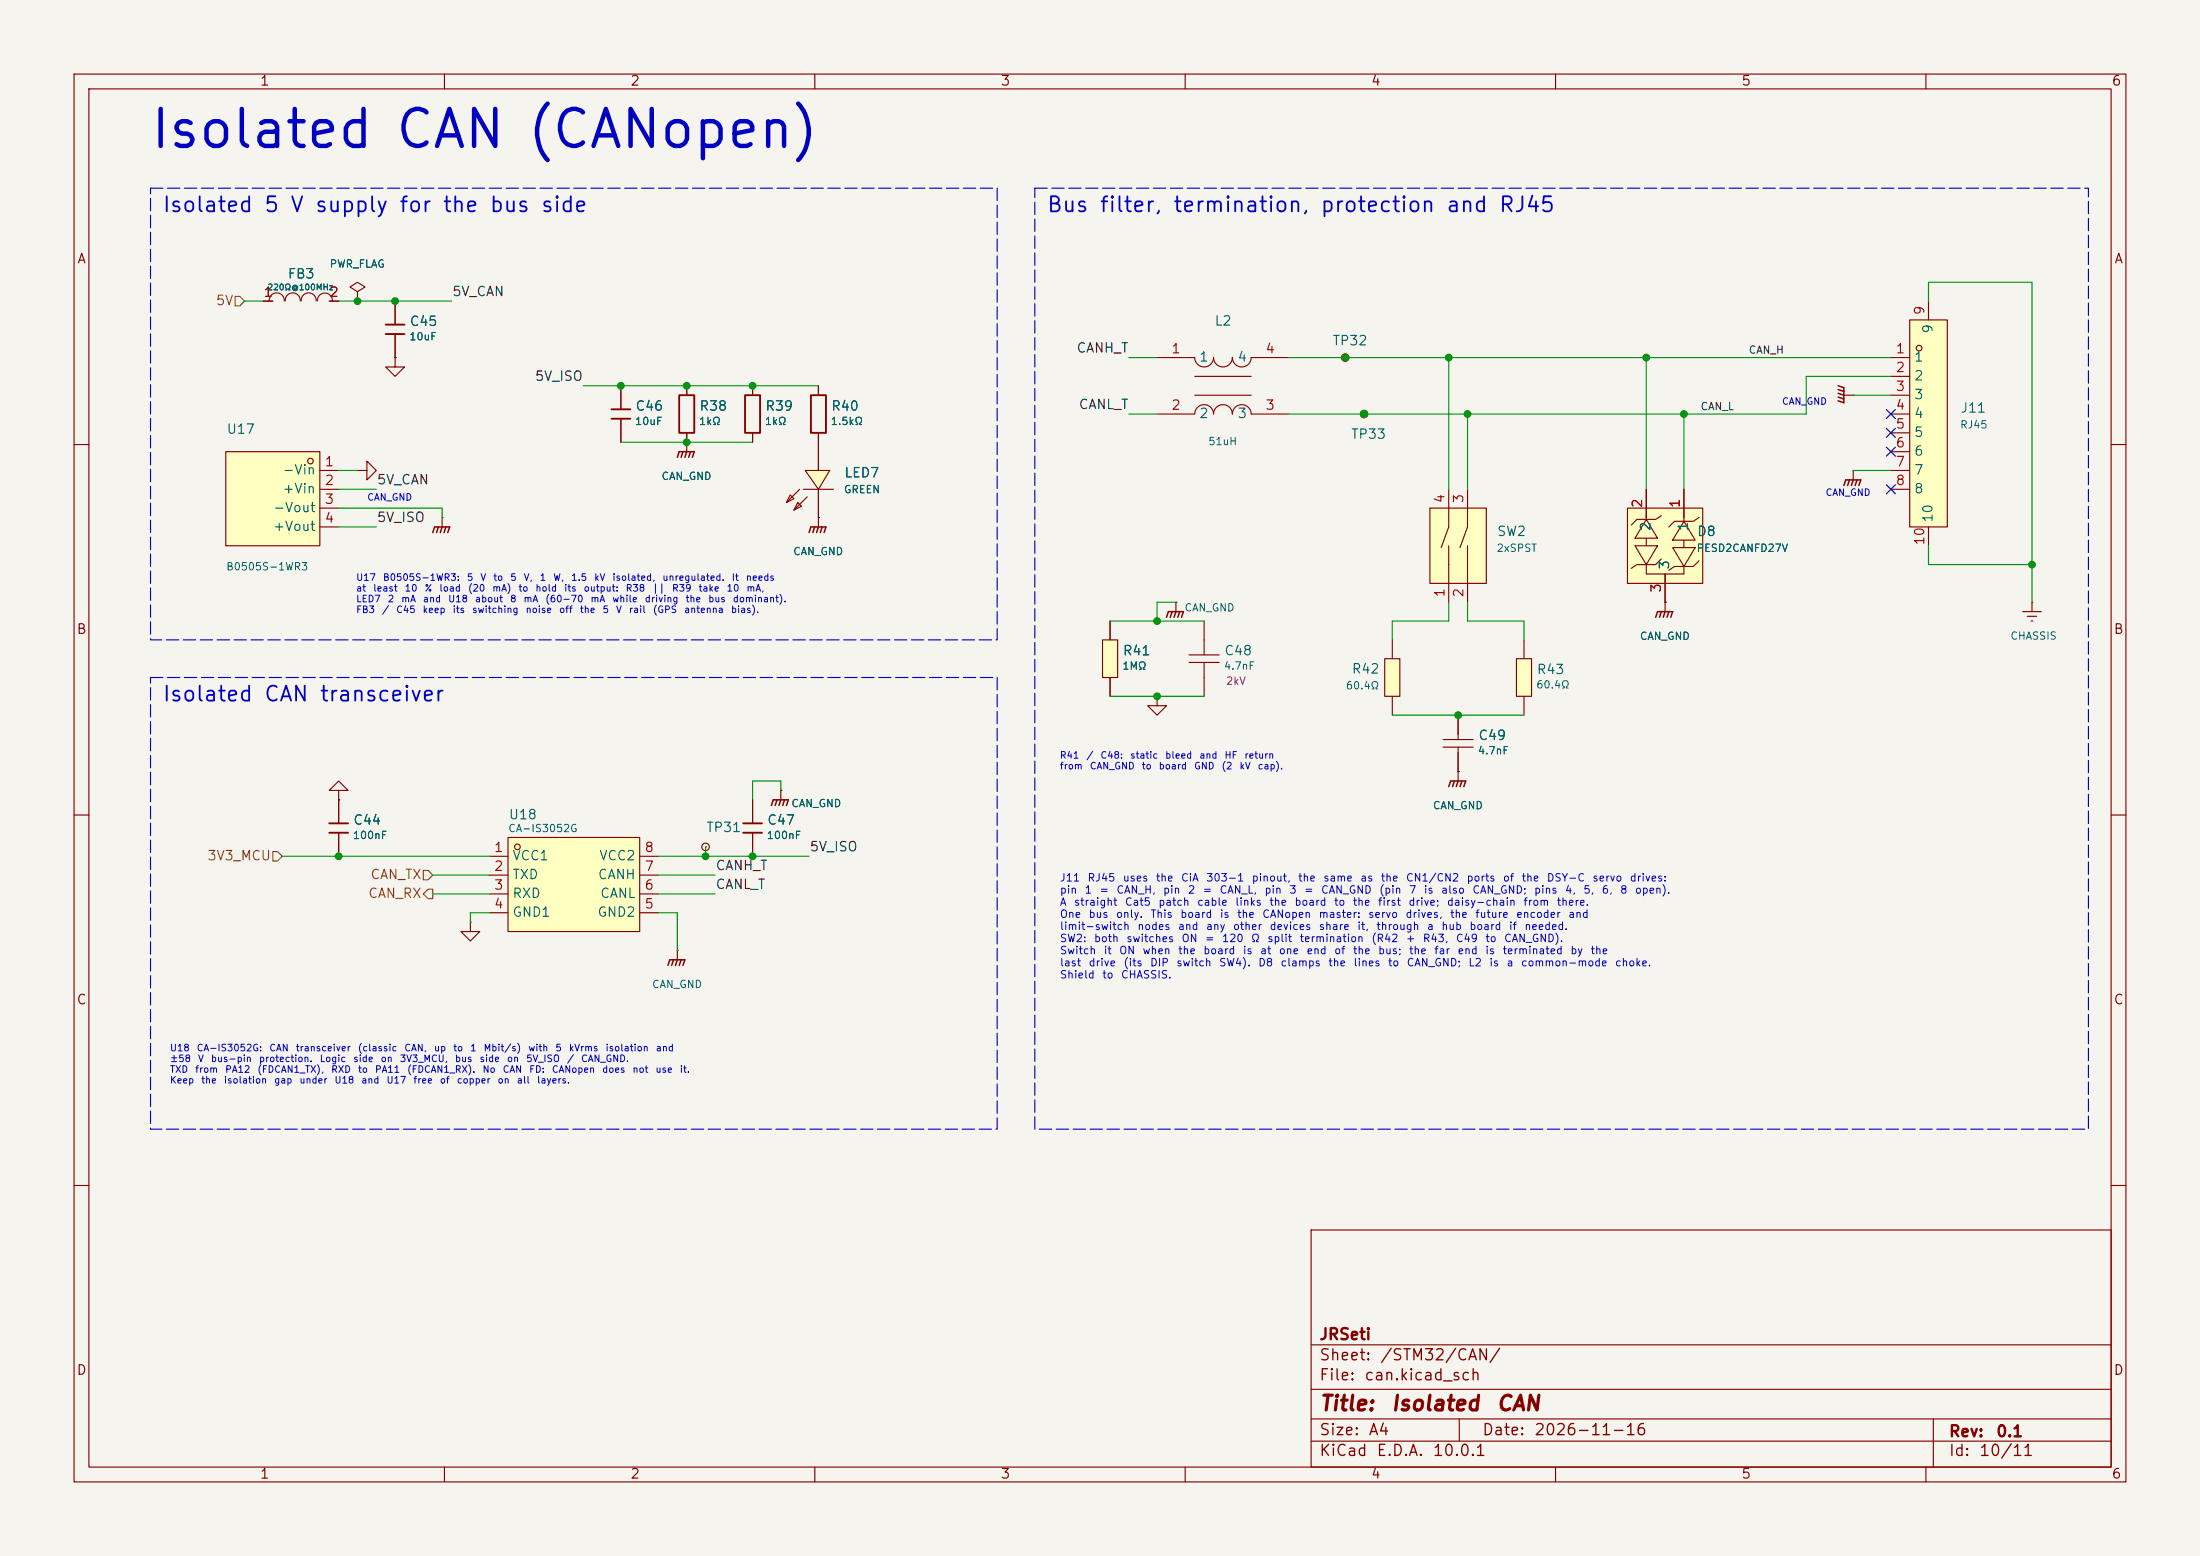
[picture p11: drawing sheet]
<svg xmlns="http://www.w3.org/2000/svg" width="297mm" height="210mm" viewBox="0 0 297 210" stroke-linecap="round" stroke-linejoin="round" font-family="sans-serif">
<path d="M0 0h297v210h-297z" fill="#f5f4ef" stroke="#f5f4ef" stroke-width=".14"/>
<g fill="none" stroke="#840000" stroke-width=".15">
<path d="M10 10h277v190h-277zM12 12h273v186h-273zM60 10v2M110 10v2M160 10v2M210 10v2M260 10v2M10 60h2M285 60h2M10 110h2M285 110h2M10 160h2"/>
<path d="M177 166h108v32h-108zM285 160h2M60 198v2M110 198v2M160 198v2M177 194.5h108M177 191.5h108M177 187.5h108M177 181.5h108M197 191.5v3M210 198v2M260 198v2"/>
<path d="M261 191.5v6.5"/>
</g>
<path d="M30.5 61h12.7v12.7h-12.7z" fill="#ffffc2"/>
<g fill="none" stroke="#840000" stroke-width=".15">
<path d="M83.8 52.1v3.1M83.8 56.5v3.2M30.5 61h12.7v12.7h-12.7zM43.2 63.5h2.5M43.2 66h2.5M43.2 68.6h2.5M43.2 71.1h2.5"/>
<circle cx="41.9" cy="62.2" r=".38"/>
</g>
<path d="M82.5 55.2h2.6M82.5 56.5h2.6" fill="none" stroke="#840000" stroke-width=".25"/>
<path d="M257.8 43.2h5.1v27.9h-5.1z" fill="#ffffc2"/>
<g fill="none" stroke="#840000" stroke-width=".15">
<path d="M248.9 53.3h1.3M250.2 53.3h.1M255.3 48.3h2.5M255.3 50.8h2.5M255.3 53.3h2.5M255.3 55.9h2.5M255.3 58.4h2.5M257.8 43.2h5.1v27.9h-5.1zM260.3 40.6v2.6M255.3 61h2.5M255.3 63.5h2.5M255.3 66h2.5"/>
<path d="M260.3 71.1v2.6M273 82.6h2.6M273.7 83.2h1.3M274.2 83.8h.2M274.3 81.3h.1M274.3 81.3v1.3M95.2 114.3h.1M101.6 108v3.1M101.6 112.4v3.2M105.4 106.7h.1M105.4 106.7v1.3M91.4 128.3h.1"/>
<path d="M91.4 128.3v1.2"/>
<circle cx="259.1" cy="47" r=".38"/>
<circle cx="95.3" cy="114.3" r=".51"/>
</g>
<path d="M248.2 52.1l.7 .2v2.1l-.7-.3M248.2 52.6l.7 .2M248.2 53.1l.7 .2M248.2 53.6l.7 .2M104.1 108.7l.3-.7h2l-.2 .7M104.9 108l-.3 .7M105.4 108l-.2 .7M105.9 108l-.2 .7M90.2 130.3l.2-.8h2.1l-.3 .8M90.9 129.5l-.2 .8M91.4 129.5l-.2 .8M91.9 129.5l-.2 .8" fill="none" stroke="#840000" stroke-width=".2"/>
<path d="M100.3 112.4h2.6M100.3 111.1h2.6" fill="none" stroke="#840000" stroke-width=".25"/>
<path d="M68.6 113h17.8v12.7h-17.8z" fill="#ffffc2"/>
<g fill="none" stroke="#840000" stroke-width=".15">
<path d="M53.3 48.3v1.2h1.3l-1.3 1.3-1.2-1.3h1.2M53.3 48.3h.1M53.3 40.6v3.2M53.3 45.1v3.2M48.3 63.5h1.2v-1.3l1.3 1.3-1.3 1.3v-1.3M48.3 63.5h.1M156.2 94v1.3h1.3l-1.3 1.2-1.3-1.2h1.3M156.2 94h.1M66 115.6h2.6M66 118.1h2.6M68.6 113h17.8v12.7h-17.8zM86.4 115.6h2.5"/>
<path d="M86.4 118.1h2.5M66 120.7h2.6M66 123.2h2.6M86.4 120.7h2.5M86.4 123.2h2.5"/>
<circle cx="69.9" cy="114.3" r=".38"/>
</g>
<path d="M52.1 43.8h2.5M52.1 45.1h2.5" fill="none" stroke="#840000" stroke-width=".25"/>
<path d="M204.7 88.9h2.1v5.1h-2.1z" fill="#ffffc2"/>
<path d="M204.7 88.9h2.1v5.1h-2.1zM205.7 86.4v2.5M205.7 94v2.5M45.7 106.7h1.3l-1.3-1.3-1.3 1.3h1.3v1.3M45.7 108h.1M45.7 108v3.1M45.7 112.4v3.2M196.8 104.1h.1M196.8 104.1v1.3M63.5 124.5v1.2h1.3l-1.3 1.3-1.3-1.3h1.3M63.5 124.5h.1" fill="none" stroke="#840000" stroke-width=".15"/>
<path d="M44.4 112.4h2.6M44.4 111.1h2.6" fill="none" stroke="#840000" stroke-width=".25"/>
<path d="M195.6 106.2l.2-.8h2.1l-.3 .8M196.3 105.4l-.2 .8M196.8 105.4l-.2 .8M197.4 105.4l-.3 .8" fill="none" stroke="#840000" stroke-width=".2"/>
<path d="M186.9 88.9h2.1v5.1h-2.1z" fill="#ffffc2"/>
<path d="M186.9 88.9h2.1v5.1h-2.1zM188 86.4v2.5M188 94v2.5" fill="none" stroke="#840000" stroke-width=".15"/>
<path d="M193 68.6h7.7v10.1h-7.7z" fill="#ffffc2"/>
<g fill="none" stroke="#840000" stroke-width=".15">
<path d="M48.3 39.4l1-.7-1-.6-1.1 .6 1.1 .7v1.2M35.6 40.6h1.2M36.3 40.6a1.01 1.01 0 0 1 1.1-1.1 1.01 1.01 0 0 1 1 1.1M38.5 40.6a1.01 1.01 0 0 1 1-1.1 1.01 1.01 0 0 1 1 1.1M40.7 40.6a1.01 1.01 0 0 1 1-1.1 1.01 1.01 0 0 1 1 1.1M42.9 40.6a1.01 1.01 0 0 1 1-1.1 1.01 1.01 0 0 1 1 1.1M44.4 40.6h1.3M48.3 40.6h.1M193 68.6h7.7v10.1h-7.7zM195.6 66v5.1l-1 2.8M195.6 73.7v7.6M198.1 66v5.1l-1 2.8"/>
<path d="M198.1 73.7v7.6M158.7 81.3h.1M158.7 81.3v1.3M194.8 99.8h4.1M196.8 96.5v3.3M224.8 81.3h.1M224.8 81.3v1.3M194.8 100.8h4.1M196.8 100.8v3.3"/>
</g>
<path d="M157.5 83.3l.2-.7h2.1l-.3 .7M158.2 82.6l-.2 .7M158.7 82.6l-.2 .7M159.3 82.6l-.3 .7M223.5 83.3l.3-.7h2l-.2 .7M224.3 82.6l-.3 .7M224.8 82.6l-.3 .7M225.3 82.6l-.3 .7" fill="none" stroke="#840000" stroke-width=".2"/>
<path d="M148.8 86.4h2.1v5h-2.1z" fill="#ffffc2"/>
<g fill="none" stroke="#840000" stroke-width=".15">
<path d="M156.2 48.3h5.1a1.27 1.27 0 0 0 1.3 1.2 1.27 1.27 0 0 0 1.2-1.2 1.27 1.27 0 0 0 1.3 1.2 1.27 1.27 0 0 0 1.3-1.2 1.27 1.27 0 0 0 1.2 1.2 1.27 1.27 0 0 0 1.3-1.2h5.1M156.2 55.9h5.1a1.27 1.27 0 0 1 1.3-1.3 1.27 1.27 0 0 1 1.2 1.3 1.27 1.27 0 0 1 1.3-1.3 1.27 1.27 0 0 1 1.3 1.3 1.27 1.27 0 0 1 1.2-1.3 1.27 1.27 0 0 1 1.3 1.3h5.1M161.3 50.8h7.6M161.3 53.3h7.6M250.2 63.5h.1M250.2 63.5v1.3M148.8 86.4h2.1v5h-2.1zM149.9 83.8v2.6M149.9 91.4v2.6M160.5 88.4h4.1M160.5 89.4h4.1M162.6 83.8v4.6"/>
<path d="M162.6 89.4v4.6"/>
</g>
<path d="M248.9 65.5l.3-.7h2l-.2 .7M249.7 64.8l-.3 .7M250.2 64.8l-.3 .7M250.7 64.8l-.3 .7" fill="none" stroke="#840000" stroke-width=".2"/>
<g fill="#ffffc2">
<path d="M219.7 68.6h10.2v10.1h-10.2z"/>
<path d="M225.8 73.9h3l-1.5 2.6z"/>
<path d="M227.3 70.4l1.5 2.5h-3z"/>
<path d="M220.7 73.7h3.1l-1.6 2.5z"/>
<path d="M222.2 70.1l1.6 2.5h-3.1z"/>
</g>
<g fill="none" stroke="#840000" stroke-width=".15">
<path d="M184.1 55.9h.1M59.7 69.9h.1M59.7 69.9v1.2M110.5 69.9h.1M110.5 69.9v1.2M219.7 68.6h10.2v10.1h-10.2zM220.7 73.7h3.1l-1.6 2.5zM222.2 76.2v1.3h5.1v-1M222.2 70.1l1.6 2.5h-3.1zM222.2 66v4.1M222.2 72.6v1.1M224.3 69.6l-.8 .5h-2.5l-.8 .8"/>
<path d="M224.3 75.4l-.8 .8h-2.5l-.8 .5M224.8 77.5v3.8M225.8 73.9h3l-1.5 2.6zM227.3 70.4l1.5 2.5h-3zM227.3 66v4.4M227.3 72.9v1M229.4 69.9l-.8 .5h-2.5l-.8 .7M229.4 75.7l-.8 .8h-2.5l-.8 .5"/>
<circle cx="184.2" cy="55.9" r=".51"/>
</g>
<path d="M58.4 71.9l.3-.8h2l-.2 .8M59.2 71.1l-.3 .8M59.7 71.1l-.3 .8M60.2 71.1l-.3 .8M109.2 71.9l.3-.8h2l-.2 .8M110 71.1l-.3 .8M110.5 71.1l-.3 .8M111 71.1l-.3 .8" fill="none" stroke="#840000" stroke-width=".2"/>
<g fill="#ffffc2">
<path d="M107.7 67.8l.5 .5-1 .5z"/>
<path d="M106.7 66.8l.5 .5-1 .5z"/>
<path d="M108.7 63.5h3.3l-1.5 2.5z"/>
</g>
<g fill="none" stroke="#840000" stroke-width=".15">
<path d="M35.6 40.6h1.2M44.4 40.6h1.3M48.3 40.6h.1M53.3 48.3h.1M53.3 40.6v3.2M53.3 45.1v3.2M83.8 52.1v3.1M83.8 56.5v3.2M92.7 59.7h.1M92.7 52.1v1.2M92.7 58.4v2.6M101.6 52.1v1.2"/>
<path d="M101.6 58.4v1.3M110.5 52.1v1.2M110.5 58.4v5.1M181.6 48.3h.1M106.7 66.8l.5 .5-1 .5zM107.7 67.8l.5 .5-1 .5zM107.9 66l-1.7 1.8M108.5 66h4M108.7 63.5h3.3l-1.5 2.5zM109 67.1l-1.8 1.7M110.5 69.9h.1M110.5 66v3.9"/>
<path d="M222.2 66v3.9M224.8 77.5v3.8M227.3 66v3.9M149.9 83.8v2.6M149.9 91.4v2.6M156.2 94h.1M196.8 96.5v2.6M224.8 81.3h.1M45.7 108h.1M45.7 108v3.1M45.7 112.4v3.2M101.6 108v3.1"/>
<path d="M101.6 112.4v3.2M105.4 106.7h.1M196.8 104.1h.1M196.8 101.6v2.5"/>
<circle cx="181.6" cy="48.3" r=".51"/>
</g>
<path d="M91.4 61.7l.3-.7h2l-.2 .7M92.2 61l-.3 .7M92.7 61l-.2 .7M93.2 61l-.2 .7" fill="none" stroke="#840000" stroke-width=".2"/>
<path d="M91.7 53.3h2v5.1h-2zM100.6 53.3h2v5.1h-2zM109.5 53.3h2v5.1h-2z" fill="none" stroke="#840000" stroke-width=".25"/>
<path d="M31.7 40h.7l.6 .6-.6 .7h-.7zM36.8 114.9h.7l.6 .7-.6 .6h-.7zM57.1 117.5h.7l.6 .6-.6 .6h-.7zM57.8 120h.6v1.3h-.6l-.7-.6z" fill="none" stroke="#725600" stroke-width=".15"/>
<g fill="none" stroke="#009600" stroke-width=".15">
<path d="M33 40.6h2.6M45.7 40.6h15.3M78.7 52.1h31.8M83.8 59.7h17.8M152.4 48.3h3.8M152.4 55.9h3.8M174 48.3h81.3M195.6 48.3v17.7M198.1 55.9v10.1M222.2 48.3v17.7M227.3 55.9v10.1M250.2 53.3h5.1"/>
<path d="M255.3 50.8h-11.5v5.1h-69.8M260.3 40.6v-2.5h14v43.2M45.7 71.1h5.1M45.7 66h5.1M45.7 68.6h14v1.3M45.7 63.5h2.6M250.2 63.5h5.1M260.3 73.7v2.5h14M149.9 83.8h12.7M149.9 94h12.7M158.7 81.3h-2.5v2.5M188 96.5h17.7"/>
<path d="M195.6 81.3v2.5h-7.6v2.6M198.1 81.3v2.5h7.6v2.6M38.1 115.6h27.9M58.4 118.1h7.6M88.9 115.6h20.3M88.9 118.1h7.6M95.2 114.3v1.3M105.4 106.7v-1.3h-3.8v2.6M58.4 120.7h7.6M66 123.2h-2.5v1.3M88.9 123.2h2.5v5.1M88.9 120.7h7.6"/>
</g>
<path d="M254.7 57.8l1.2 1.2M254.7 55.3l1.2 1.2M255.9 57.8l-1.2 1.2M255.9 55.3l-1.2 1.2M254.7 60.4l1.2 1.2M254.7 65.4l1.2 1.2M255.9 60.4l-1.2 1.2M255.9 65.4l-1.2 1.2" fill="none" stroke="#000084" stroke-width=".15"/>
<path d="M20.3 25.4h114.3v61h-114.3zM139.7 25.4h142.2v127h-142.2zM20.3 91.4h114.3v61h-114.3z" fill="none" stroke="#0000c2" stroke-width=".15" stroke-dasharray="1.7 .6"/>
<g fill="#009600" stroke="#009600" stroke-width=".14">
<circle cx="222.2" cy="48.3" r=".46"/>
<circle cx="227.3" cy="55.9" r=".46"/>
<circle cx="274.3" cy="76.2" r=".46"/>
<circle cx="101.6" cy="52.1" r=".46"/>
<circle cx="92.7" cy="52.1" r=".46"/>
<circle cx="83.8" cy="52.1" r=".46"/>
<circle cx="53.3" cy="40.6" r=".46"/>
<circle cx="92.7" cy="59.7" r=".46"/>
<circle cx="48.3" cy="40.6" r=".46"/>
<circle cx="184.1" cy="55.9" r=".46"/>
<circle cx="181.6" cy="48.3" r=".46"/>
<circle cx="198.1" cy="55.9" r=".46"/>
<circle cx="195.6" cy="48.3" r=".46"/>
<circle cx="156.2" cy="94" r=".46"/>
<circle cx="95.2" cy="115.6" r=".46"/>
<circle cx="45.7" cy="115.6" r=".46"/>
<circle cx="101.6" cy="115.6" r=".46"/>
<circle cx="196.8" cy="96.5" r=".46"/>
<circle cx="156.2" cy="83.8" r=".46"/>
</g>
<text font-size="5" fill="#0000c2" x="20" y="21.2">Isolated CAN (CANopen)</text>
<g font-size="2" fill="#0000c2">
<text x="21.8" y="29.1">Isolated 5 V supply for the bus side</text>
<text x="141.2" y="29.1">Bus filter, termination, protection and RJ45</text>
<text x="21.8" y="95.2">Isolated CAN transceiver</text>
</g>
<g font-size="2" fill="#840000">
<text x="178" y="190.9">Title:</text>
<text x="187.7" y="190.9">Isolated</text>
<text x="201.9" y="190.9">CAN</text>
</g>
<g font-size="1.5" fill="#840000">
<text x="178" y="184">Sheet:</text>
<text x="178" y="181.2">JRSeti</text>
<text x="186.2" y="184">/STM32/CAN/</text>
<text x="178" y="186.7">File:</text>
<text x="184.1" y="186.7">can.kicad_sch</text>
<text x="178" y="196.9">KiCad</text>
<text x="178" y="194.1">Size:</text>
<text x="184.7" y="194.1">A4</text>
<text x="185.7" y="196.9">E.D.A.</text>
<text x="193.3" y="196.9">10.0.1</text>
<text x="200" y="194.1">Date:</text>
<text x="207" y="194.1">2026-11-16</text>
<text x="263" y="194.3">Rev:</text>
<text x="263" y="196.9">Id:</text>
<text x="267.1" y="196.9">10/11</text>
<text x="269.4" y="194.3">0.1</text>
</g>
<g font-size="1.3" fill="#840000">
<text x="35" y="11.9">1</text>
<text x="85" y="11.9">2</text>
<text x="135" y="11.9">3</text>
<text x="185" y="11.9">4</text>
<text x="235" y="11.9">5</text>
<text x="285" y="11.9">6</text>
<text x="10.3" y="35.9">A</text>
<text x="285.3" y="35.9">A</text>
<text x="10.3" y="85.9">B</text>
<text x="285.3" y="85.9">B</text>
<text x="10.3" y="135.9">C</text>
<text x="285.3" y="135.9">C</text>
<text x="10.3" y="185.9">D</text>
<text x="285.3" y="185.9">D</text>
<text x="35" y="199.9">1</text>
<text x="85" y="199.9">2</text>
<text x="135" y="199.9">3</text>
<text x="185" y="199.9">4</text>
<text x="235" y="199.9">5</text>
<text x="285" y="199.9">6</text>
</g>
<g font-size="1.3" fill="#725600">
<text x="29.1" y="41.5">5V</text>
<text x="27.9" y="116.4">3V3_MCU</text>
<text x="49.9" y="119">CAN_TX</text>
<text x="49.6" y="121.5">CAN_RX</text>
</g>
<g font-size="1.3" fill="#a90000">
<text x="35.5" y="40.4">1</text>
<text x="44.4" y="40.4">2</text>
<text x="260.1" y="42.6" transform="rotate(-90 260.1 42.6)">9</text>
<text x="158" y="48">1</text>
<text x="170.7" y="48">4</text>
<text x="255.8" y="48">1</text>
<text x="255.8" y="50.5">2</text>
<text x="255.8" y="53.1">3</text>
<text x="158" y="55.6">2</text>
<text x="170.7" y="55.6">3</text>
<text x="255.8" y="55.6">4</text>
<text x="255.8" y="58.2">5</text>
<text x="43.7" y="63.2">1</text>
<text x="43.7" y="65.8">2</text>
<text x="255.8" y="60.7">6</text>
<text x="255.8" y="63.2">7</text>
<text x="255.8" y="65.8">8</text>
<text x="43.7" y="68.3">3</text>
<text x="43.7" y="70.9">4</text>
<text x="195.3" y="68" transform="rotate(-90 195.3 68)">4</text>
<text x="197.9" y="68" transform="rotate(-90 197.9 68)">3</text>
<text x="222" y="68.7" transform="rotate(-90 222 68.7)">2</text>
<text x="227.1" y="68.7" transform="rotate(-90 227.1 68.7)">1</text>
<text x="260.1" y="73.7" transform="rotate(-90 260.1 73.7)">10</text>
<text x="195.3" y="80.7" transform="rotate(-90 195.3 80.7)">1</text>
<text x="197.9" y="80.7" transform="rotate(-90 197.9 80.7)">2</text>
<text x="224.5" y="80.1" transform="rotate(-90 224.5 80.1)">3</text>
<text x="66.6" y="115.3">1</text>
<text x="66.6" y="117.9">2</text>
<text x="86.9" y="117.9">7</text>
<text x="86.9" y="115.3">8</text>
<text x="66.6" y="120.4">3</text>
<text x="66.6" y="122.9">4</text>
<text x="86.9" y="122.9">5</text>
<text x="86.9" y="120.4">6</text>
</g>
<g font-size="1.3" fill="#006464">
<text x="38.8" y="37.9">FB3</text>
<text x="55.2" y="44.3">C45</text>
<text x="163.9" y="44.3">L2</text>
<text x="179.8" y="46.9">TP32</text>
<text x="261.2" y="45.1" transform="rotate(-90 261.2 45.1)">9</text>
<text x="161.8" y="49.1">1</text>
<text x="167" y="49.1">4</text>
<text x="258.3" y="49.1">1</text>
<text x="258.3" y="51.7">2</text>
<text x="30.5" y="58.9">U17</text>
<text x="85.7" y="55.7">C46</text>
<text x="94.3" y="55.7">R38</text>
<text x="103.2" y="55.7">R39</text>
<text x="112.1" y="55.7">R40</text>
<text x="161.8" y="56.7">2</text>
<text x="167" y="56.7">3</text>
<text x="182.3" y="59.5">TP33</text>
<text x="258.3" y="54.2">3</text>
<text x="258.3" y="56.7">4</text>
<text x="258.3" y="59.3">5</text>
<text x="264.6" y="56">J11</text>
<text x="38.1" y="64.4">-Vin</text>
<text x="113.9" y="64.8">LED7</text>
<text x="258.3" y="61.8">6</text>
<text x="258.3" y="64.4">7</text>
<text x="36.8" y="69.4">-Vout</text>
<text x="36.8" y="72">+Vout</text>
<text x="38.1" y="66.9">+Vin</text>
<text x="223.1" y="71.8" transform="rotate(-90 223.1 71.8)">2</text>
<text x="228.2" y="71.8" transform="rotate(-90 228.2 71.8)">1</text>
<text x="258.3" y="66.9">8</text>
<text x="261.2" y="70.6" transform="rotate(-90 261.2 70.6)">10</text>
<text x="202" y="72.7">SW2</text>
<text x="225.7" y="77" transform="rotate(-90 225.7 77)">3</text>
<text x="229" y="72.7">D8</text>
<text x="151.5" y="88.8">R41</text>
<text x="165.2" y="88.8">C48</text>
<text x="182.4" y="91.2">R42</text>
<text x="207.4" y="91.3">R43</text>
<text x="199.5" y="100.2">C49</text>
<text x="47.6" y="111.6">C44</text>
<text x="68.6" y="110.9">U18</text>
<text x="95.3" y="112.6">TP31</text>
<text x="103.5" y="111.6">C47</text>
<text x="69.1" y="116.4">VCC1</text>
<text x="69.1" y="119">TXD</text>
<text x="80.6" y="119">CANH</text>
<text x="80.8" y="116.4">VCC2</text>
<text x="69.1" y="121.5">RXD</text>
<text x="69.1" y="124.1">GND1</text>
<text x="80.6" y="124.1">GND2</text>
<text x="80.9" y="121.5">CANL</text>
</g>
<g font-size="1.3" fill="#0f0f0f">
<text x="61" y="40.3">5V_CAN</text>
<text x="145.2" y="47.9">CANH_T</text>
<text x="72.1" y="51.7">5V_ISO</text>
<text x="145.5" y="55.5">CANL_T</text>
<text x="50.8" y="65.7">5V_CAN</text>
<text x="50.8" y="70.8">5V_ISO</text>
<text x="96.5" y="117.8">CANH_T</text>
<text x="109.2" y="115.2">5V_ISO</text>
<text x="96.5" y="120.3">CANL_T</text>
</g>
<g font-size="1" fill="#006464">
<text x="44.4" y="36.4">PWR_FLAG</text>
<text x="55.2" y="46.2">10uF</text>
<text x="85.6" y="57.6">10uF</text>
<text x="94.3" y="57.6">1kΩ</text>
<text x="103.2" y="57.6">1kΩ</text>
<text x="112.1" y="57.6">1.5kΩ</text>
<text x="264.5" y="58.1">RJ45</text>
<text x="89.2" y="65">CAN_GND</text>
<text x="163" y="60.3">51uH</text>
<text x="113.8" y="66.8">GREEN</text>
<text x="30.5" y="77.2">B0505S-1WR3</text>
<text x="107" y="75.2">CAN_GND</text>
<text x="202" y="74.7">2xSPST</text>
<text x="229" y="74.7">PESD2CANFD27V</text>
<text x="159.8" y="82.8">CAN_GND</text>
<text x="221.3" y="86.6">CAN_GND</text>
<text x="271.3" y="86.6">CHASSIS</text>
<text x="151.4" y="90.6">1MΩ</text>
<text x="165.1" y="90.6">4.7nF</text>
<text x="181.6" y="93.3">60.4Ω</text>
<text x="207.3" y="93.2">60.4Ω</text>
<text x="199.4" y="102.1">4.7nF</text>
<text x="47.5" y="113.5">100nF</text>
<text x="68.5" y="112.6">CA-IS3052G</text>
<text x="103.4" y="113.5">100nF</text>
<text x="106.8" y="109.2">CAN_GND</text>
<text x="193.4" y="109.5">CAN_GND</text>
<text x="88" y="133.6">CAN_GND</text>
</g>
<g font-size="1" fill="#0f0f0f">
<text x="236" y="48">CAN_H</text>
<text x="229.5" y="55.6">CAN_L</text>
</g>
<text font-size="1" fill="#840084" x="165.4" y="92.7">2kV</text>
<g font-size="1" fill="#0000c2">
<text x="143" y="119.2">J11</text>
<text x="146.7" y="119.2">RJ45</text>
<text x="151.5" y="119.2">uses</text>
<text x="156" y="119.2">the</text>
<text x="159.4" y="119.2">CiA</text>
<text x="162.8" y="119.2">303-1</text>
<text x="168.9" y="119.2">pinout,</text>
<text x="175.2" y="119.2">the</text>
<text x="178.6" y="119.2">same</text>
<text x="183.6" y="119.2">as</text>
<text x="186.3" y="119.2">the</text>
<text x="189.7" y="119.2">CN1/CN2</text>
<text x="197.9" y="119.2">ports</text>
<text x="202.8" y="119.2">of</text>
<text x="205.3" y="119.2">the</text>
<text x="208.7" y="119.2">DSY-C</text>
<text x="214.9" y="119.2">servo</text>
<text x="219.9" y="119.2">drives:</text>
<text x="143" y="120.9">pin</text>
<text x="143" y="122.5">A</text>
<text x="143" y="124.1">One</text>
<text x="143" y="125.8">limit-switch</text>
<text x="144.9" y="122.5">straight</text>
<text x="146.4" y="120.9">1</text>
<text x="146.9" y="124.1">bus</text>
<text x="148.3" y="120.9">=</text>
<text x="150.6" y="124.1">only.</text>
<text x="150.6" y="120.9">CAN_H,</text>
<text x="151.8" y="122.5">Cat5</text>
<text x="153.5" y="125.8">nodes</text>
<text x="155.2" y="124.1">This</text>
<text x="156.3" y="122.5">patch</text>
<text x="156.9" y="120.9">pin</text>
<text x="158.9" y="125.8">and</text>
<text x="159.3" y="124.1">board</text>
<text x="160.3" y="120.9">2</text>
<text x="161.5" y="122.5">cable</text>
<text x="162.3" y="120.9">=</text>
<text x="162.7" y="125.8">any</text>
<text x="164.6" y="120.9">CAN_L,</text>
<text x="164.6" y="124.1">is</text>
<text x="166.4" y="125.8">other</text>
<text x="166.7" y="122.5">links</text>
<text x="166.9" y="124.1">the</text>
<text x="170.3" y="124.1">CANopen</text>
<text x="170.6" y="120.9">pin</text>
<text x="171.3" y="122.5">the</text>
<text x="171.3" y="125.8">devices</text>
<text x="174" y="120.9">3</text>
<text x="174.7" y="122.5">board</text>
<text x="176" y="120.9">=</text>
<text x="177.9" y="124.1">master:</text>
<text x="178" y="125.8">share</text>
<text x="178.3" y="120.9">CAN_GND</text>
<text x="180" y="122.5">to</text>
<text x="182.5" y="122.5">the</text>
<text x="183.1" y="125.8">it,</text>
<text x="184.6" y="124.1">servo</text>
<text x="185.7" y="125.8">through</text>
<text x="185.9" y="122.5">first</text>
<text x="186.1" y="120.9">(pin</text>
<text x="189.7" y="124.1">drives,</text>
<text x="190.1" y="122.5">drive;</text>
<text x="190.1" y="120.9">7</text>
<text x="192.1" y="120.9">is</text>
<text x="192.6" y="125.8">a</text>
<text x="194.5" y="120.9">also</text>
<text x="194.5" y="125.8">hub</text>
<text x="195.3" y="122.5">daisy-chain</text>
<text x="195.7" y="124.1">the</text>
<text x="198.3" y="125.8">board</text>
<text x="198.7" y="120.9">CAN_GND;</text>
<text x="199.1" y="124.1">future</text>
<text x="203.6" y="125.8">if</text>
<text x="204.6" y="124.1">encoder</text>
<text x="205.6" y="122.5">from</text>
<text x="205.7" y="125.8">needed.</text>
<text x="207" y="120.9">pins</text>
<text x="210.1" y="122.5">there.</text>
<text x="211.2" y="120.9">4,</text>
<text x="211.6" y="124.1">and</text>
<text x="213.7" y="120.9">5,</text>
<text x="216.2" y="120.9">6,</text>
<text x="218.6" y="120.9">8</text>
<text x="220.6" y="120.9">open).</text>
<text x="143" y="127.4">SW2:</text>
<text x="143" y="129">Switch</text>
<text x="143" y="130.7">last</text>
<text x="146.9" y="130.7">drive</text>
<text x="147.6" y="127.4">both</text>
<text x="148.9" y="129">it</text>
<text x="151" y="129">ON</text>
<text x="151.6" y="130.7">(its</text>
<text x="152" y="127.4">switches</text>
<text x="154.2" y="129">when</text>
<text x="155.2" y="130.7">DIP</text>
<text x="158.7" y="130.7">switch</text>
<text x="159" y="129">the</text>
<text x="159.4" y="127.4">ON</text>
<text x="162.4" y="129">board</text>
<text x="162.6" y="127.4">=</text>
<text x="164.5" y="130.7">SW4).</text>
<text x="164.9" y="127.4">120</text>
<text x="167.7" y="129">is</text>
<text x="168.8" y="127.4">Ω</text>
<text x="169.8" y="130.7">D8</text>
<text x="170" y="129">at</text>
<text x="171" y="127.4">split</text>
<text x="172.6" y="129">one</text>
<text x="172.8" y="130.7">clamps</text>
<text x="175.4" y="127.4">termination</text>
<text x="176.3" y="129">end</text>
<text x="179.2" y="130.7">the</text>
<text x="180" y="129">of</text>
<text x="182.6" y="129">the</text>
<text x="182.6" y="130.7">lines</text>
<text x="185.1" y="127.4">(R42</text>
<text x="186" y="129">bus;</text>
<text x="187.3" y="130.7">to</text>
<text x="189.7" y="127.4">+</text>
<text x="189.8" y="130.7">CAN_GND;</text>
<text x="190.1" y="129">the</text>
<text x="192" y="127.4">R43,</text>
<text x="193.5" y="129">far</text>
<text x="196.5" y="127.4">C49</text>
<text x="196.7" y="129">end</text>
<text x="198.2" y="130.7">L2</text>
<text x="200.4" y="129">is</text>
<text x="200.4" y="127.4">to</text>
<text x="201" y="130.7">is</text>
<text x="202.8" y="129">terminated</text>
<text x="203" y="127.4">CAN_GND).</text>
<text x="203.3" y="130.7">a</text>
<text x="205.3" y="130.7">common-mode</text>
<text x="211.9" y="129">by</text>
<text x="214.6" y="129">the</text>
<text x="217.9" y="130.7">choke.</text>
<text x="143" y="132.3">Shield</text>
<text x="148.7" y="132.3">to</text>
<text x="151.2" y="132.3">CHASSIS.</text>
</g>
<g font-size=".9" fill="#0000c2">
<text x="240.5" y="54.8">CAN_GND</text>
<text x="49.5" y="67.8">CAN_GND</text>
<text x="246.4" y="67.1">CAN_GND</text>
<text x="48" y="78.6">U17</text>
<text x="48" y="80.1">at</text>
<text x="48" y="81.5">LED7</text>
<text x="48" y="83">FB3</text>
<text x="50.3" y="80.1">least</text>
<text x="51.5" y="83">/</text>
<text x="51.6" y="78.6">B0505S-1WR3:</text>
<text x="52.3" y="81.5">2</text>
<text x="53.4" y="83">C45</text>
<text x="54.1" y="81.5">mA</text>
<text x="54.6" y="80.1">10</text>
<text x="57" y="83">keep</text>
<text x="57" y="81.5">and</text>
<text x="57.2" y="80.1">%</text>
<text x="59.2" y="80.1">load</text>
<text x="60.4" y="81.5">U18</text>
<text x="61" y="83">its</text>
<text x="63" y="78.6">5</text>
<text x="63.1" y="80.1">(20</text>
<text x="63.7" y="83">switching</text>
<text x="64" y="81.5">about</text>
<text x="64.8" y="78.6">V</text>
<text x="66.4" y="80.1">mA)</text>
<text x="66.5" y="78.6">to</text>
<text x="68.8" y="81.5">8</text>
<text x="68.8" y="78.6">5</text>
<text x="69.9" y="80.1">to</text>
<text x="70.6" y="81.5">mA</text>
<text x="70.6" y="78.6">V,</text>
<text x="70.9" y="83">noise</text>
<text x="72.2" y="80.1">hold</text>
<text x="72.8" y="78.6">1</text>
<text x="73.5" y="81.5">(60-70</text>
<text x="74.6" y="78.6">W,</text>
<text x="75.4" y="83">off</text>
<text x="76.1" y="80.1">its</text>
<text x="77" y="78.6">1.5</text>
<text x="78.2" y="83">the</text>
<text x="78.7" y="80.1">output:</text>
<text x="79.6" y="81.5">mA</text>
<text x="80.1" y="78.6">kV</text>
<text x="81.3" y="83">5</text>
<text x="82.6" y="81.5">while</text>
<text x="82.6" y="78.6">isolated,</text>
<text x="83.1" y="83">V</text>
<text x="84.4" y="80.1">R38</text>
<text x="84.8" y="83">rail</text>
<text x="87" y="81.5">driving</text>
<text x="88" y="80.1">||</text>
<text x="88.1" y="83">(GPS</text>
<text x="89.3" y="78.6">unregulated.</text>
<text x="90.6" y="80.1">R39</text>
<text x="92.3" y="83">antenna</text>
<text x="92.5" y="81.5">the</text>
<text x="94.2" y="80.1">take</text>
<text x="95.5" y="81.5">bus</text>
<text x="98" y="80.1">10</text>
<text x="98.6" y="83">bias).</text>
<text x="98.7" y="78.6">It</text>
<text x="98.9" y="81.5">dominant).</text>
<text x="100.6" y="78.6">needs</text>
<text x="100.7" y="80.1">mA,</text>
<text x="143" y="102.6">R41</text>
<text x="143" y="104.1">from</text>
<text x="146.6" y="102.6">/</text>
<text x="147" y="104.1">CAN_GND</text>
<text x="148.5" y="102.6">C48:</text>
<text x="152.5" y="102.6">static</text>
<text x="154.1" y="104.1">to</text>
<text x="156.3" y="104.1">board</text>
<text x="157.2" y="102.6">bleed</text>
<text x="161.1" y="104.1">GND</text>
<text x="161.8" y="102.6">and</text>
<text x="164.8" y="104.1">(2</text>
<text x="165.2" y="102.6">HF</text>
<text x="167.2" y="104.1">kV</text>
<text x="167.9" y="102.6">return</text>
<text x="169.7" y="104.1">cap).</text>
<text x="22.9" y="142.1">U18</text>
<text x="22.9" y="143.6">±58</text>
<text x="26.5" y="142.1">CA-IS3052G:</text>
<text x="26.7" y="143.6">V</text>
<text x="28.4" y="143.6">bus-pin</text>
<text x="34.9" y="143.6">protection.</text>
<text x="36.3" y="142.1">CAN</text>
<text x="39.8" y="142.1">transceiver</text>
<text x="43.1" y="143.6">Logic</text>
<text x="47.6" y="143.6">side</text>
<text x="48.2" y="142.1">(classic</text>
<text x="51.3" y="143.6">on</text>
<text x="53.9" y="143.6">3V3_MCU,</text>
<text x="54.5" y="142.1">CAN,</text>
<text x="58.5" y="142.1">up</text>
<text x="61.1" y="142.1">to</text>
<text x="61.3" y="143.6">bus</text>
<text x="63.4" y="142.1">1</text>
<text x="64.7" y="143.6">side</text>
<text x="65.2" y="142.1">Mbit/s)</text>
<text x="68.4" y="143.6">on</text>
<text x="71" y="143.6">5V_ISO</text>
<text x="71.2" y="142.1">with</text>
<text x="74.9" y="142.1">5</text>
<text x="76.5" y="143.6">/</text>
<text x="76.7" y="142.1">kVrms</text>
<text x="78.4" y="143.6">CAN_GND.</text>
<text x="81.7" y="142.1">isolation</text>
<text x="88.5" y="142.1">and</text>
<text x="22.9" y="145">TXD</text>
<text x="22.9" y="146.5">Keep</text>
<text x="26.3" y="145">from</text>
<text x="27.1" y="146.5">the</text>
<text x="30.1" y="146.5">isolation</text>
<text x="30.3" y="145">PA12</text>
<text x="34.7" y="145">(FDCAN1_TX),</text>
<text x="36.9" y="146.5">gap</text>
<text x="40.3" y="146.5">under</text>
<text x="44.6" y="145">RXD</text>
<text x="45.1" y="146.5">U18</text>
<text x="48.2" y="145">to</text>
<text x="48.7" y="146.5">and</text>
<text x="50.5" y="145">PA11</text>
<text x="52.1" y="146.5">U17</text>
<text x="54.9" y="145">(FDCAN1_RX).</text>
<text x="55.7" y="146.5">free</text>
<text x="59.3" y="146.5">of</text>
<text x="61.6" y="146.5">copper</text>
<text x="65.1" y="145">No</text>
<text x="67.1" y="146.5">on</text>
<text x="67.8" y="145">CAN</text>
<text x="69.7" y="146.5">all</text>
<text x="71.4" y="145">FD:</text>
<text x="72.4" y="146.5">layers.</text>
<text x="74.4" y="145">CANopen</text>
<text x="81.2" y="145">does</text>
<text x="85.3" y="145">not</text>
<text x="88.4" y="145">use</text>
<text x="91.7" y="145">it.</text>
</g>
<text font-size=".8" fill="#006464" x="36" y="39.4">220Ω@100MHz</text>
</svg>
